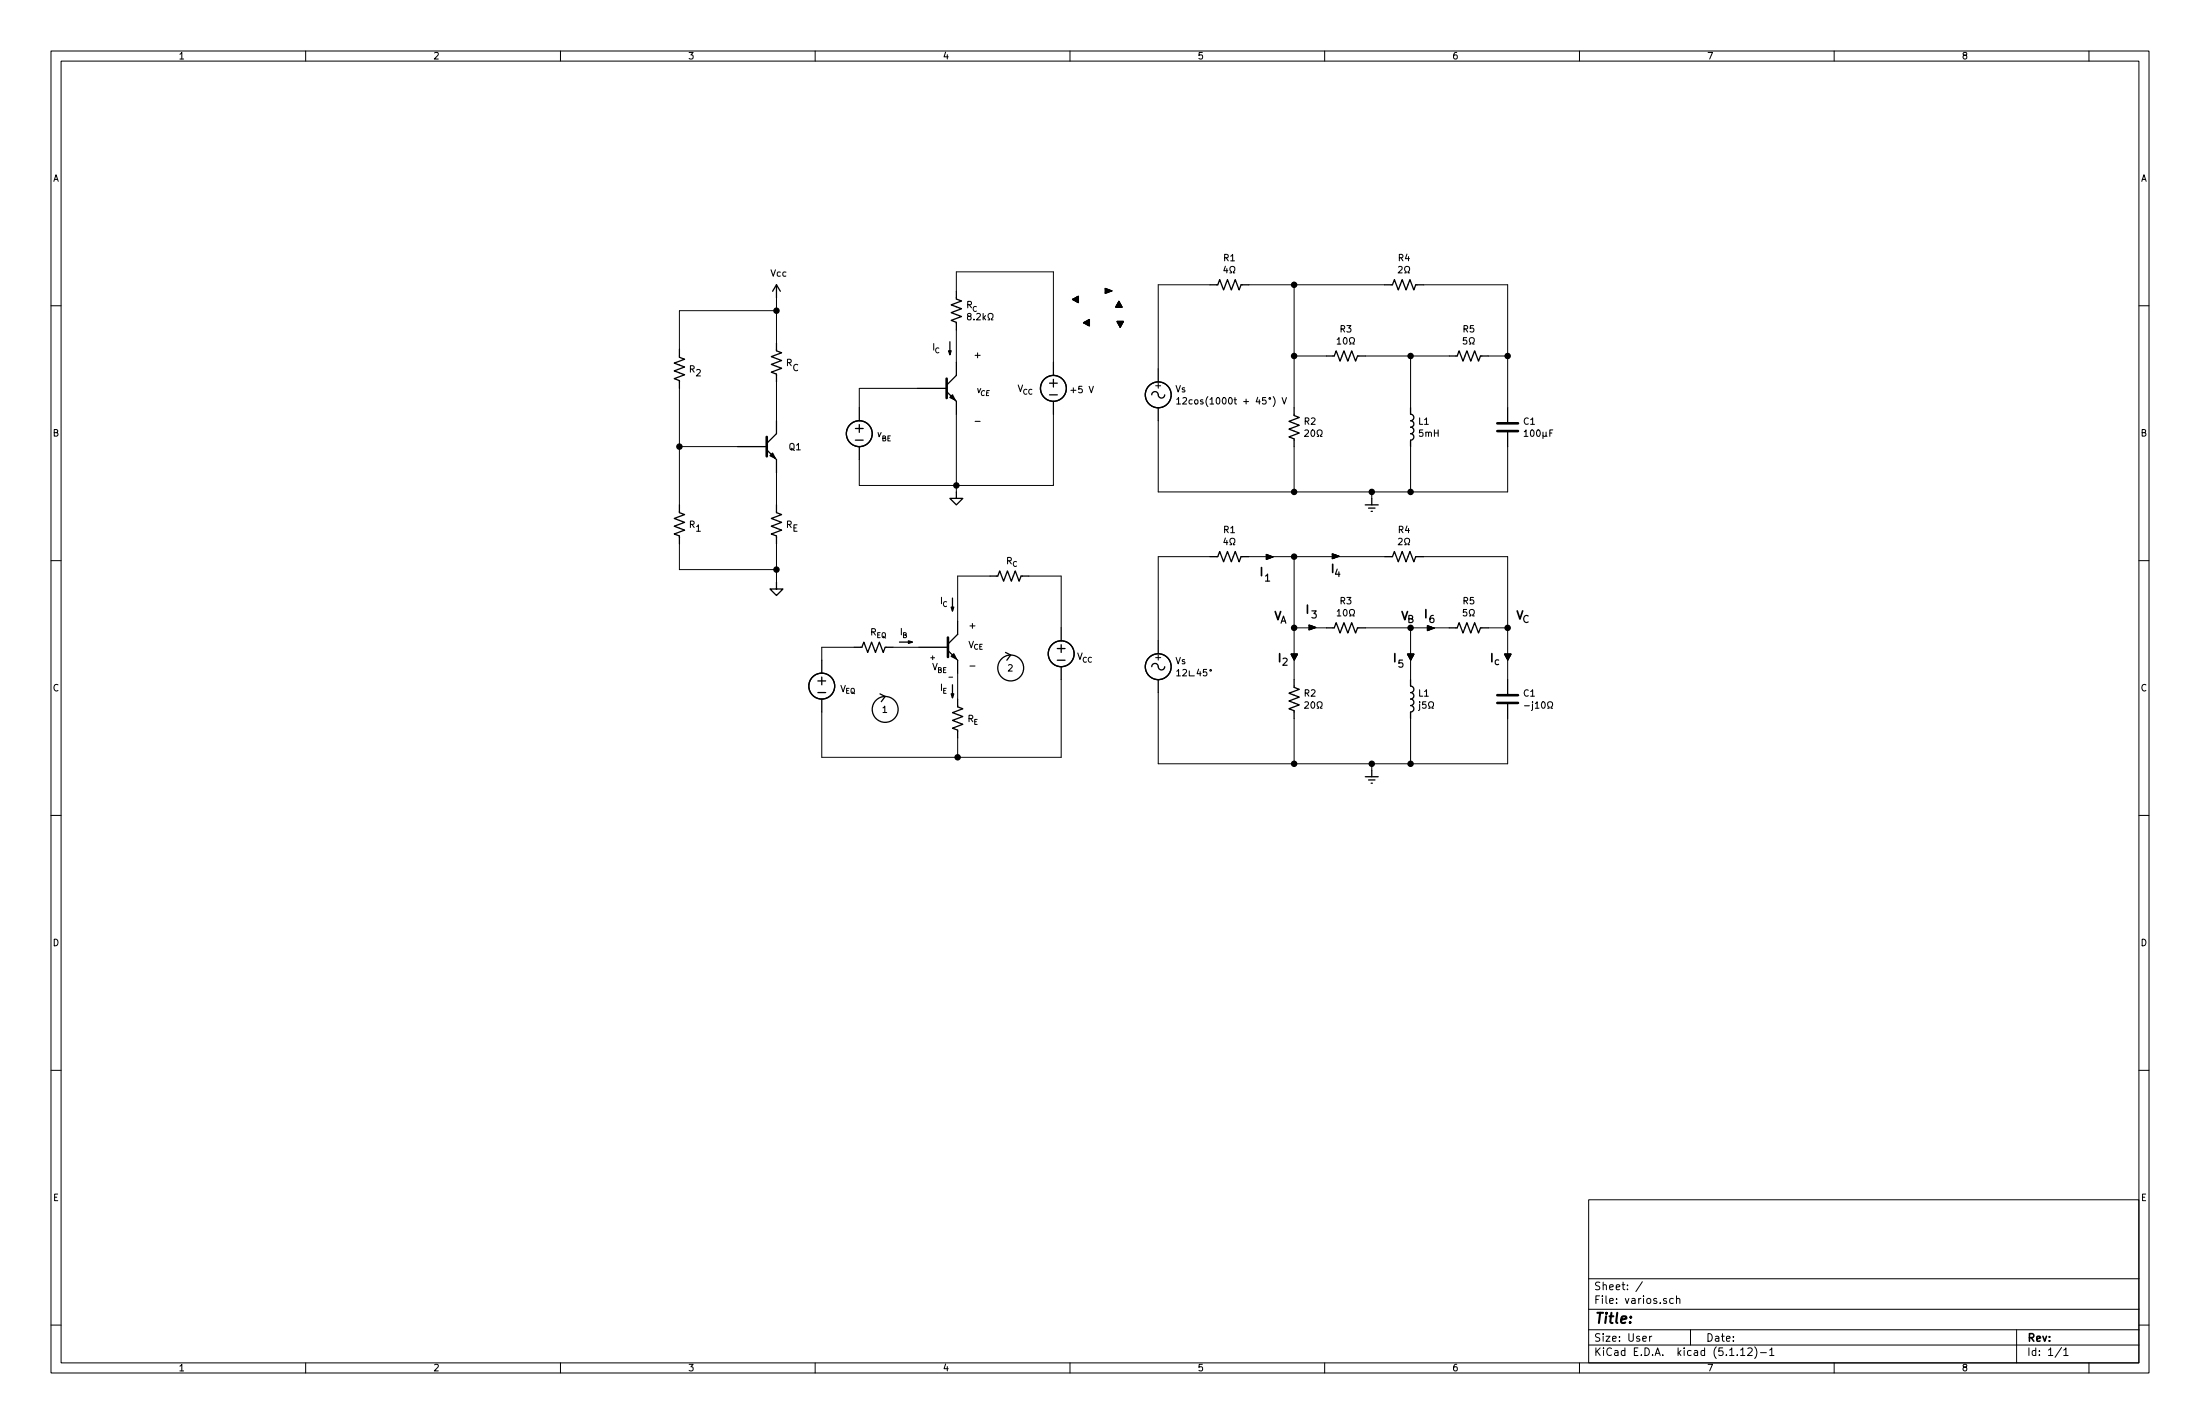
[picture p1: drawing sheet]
<svg xmlns="http://www.w3.org/2000/svg" width="432mm" height="279mm" viewBox="0 0 432 279" stroke-linecap="round" stroke-linejoin="round" font-family="sans-serif">
<g fill="none" stroke="#000" stroke-width=".2">
<path d="M10 10h411.8v259.4h-411.8zM12 12h407.8v255.4h-407.8zM60 10v2M110 10v2M160 10v2M210 10v2M260 10v2M310 10v2M360 10v2M410 10v2M10 60h2M152.4 58.4v8.9"/>
<path d="M187.7 57.2v-3.9h19.1v17.8M237.5 55.9h-10.2v16.5M240.5 52.2l-.3 .9h.8M241.4 53.5h.3v-.2a.55 .55 0 0 1-.2-.8 .55 .55 0 0 1 .8 0l.1 .1a.53 .53 0 0 1-.3 .7v.2h.3M245.1 55.9h26.7M254 55.9v24.1M274.5 52.4l.5-.1 .2 .3-.8 .9h.8M275.7 53.5h.3v-.2a.55 .55 0 0 1-.3-.8 .55 .55 0 0 1 .9 0l.1 .1a.53 .53 0 0 1-.3 .7v.2h.3M279.4 55.9h16.5v24.1M419.8 60h2M133.3 76.2v22.9M152.4 74.9v7.7"/>
<path d="M152.4 61h-19.1v7.6M180.1 76.2h-11.4v3.8M187.7 64.8v6.3M190.1 62.1l-.2-.2v-.3l.2-.1 .4 .1 .1 .3-.6 .2-.1 .2v.2l.2 .3 .4-.1 .1-.2v-.3l-.2-.1M193.9 62.8h.3v-.3a.55 .55 0 0 1-.2-.8 .55 .55 0 0 1 .8 0l.1 .1a.53 .53 0 0 1-.3 .7v.3h.3M213.8 75.8l.4 1.3 .4-1.3M231 78.4l.3-.4v1.3M231 79.3h.7M232.2 78.1l.5-.1 .2 .4-.8 .9h.8M251.6 78l.5 1.3 .4-1.3M254 69.9h6.3M262.5 66.6l.3-.4v1.3"/>
<path d="M262.5 67.5h.7M263.8 66.4l.2-.2a.67 .67 0 0 1 .4 .7 .67 .67 0 0 1-.4 .6l-.3-.5zM264.9 67.5h.3v-.2a.54 .54 0 0 1-.3-.8 .54 .54 0 0 1 .8-.2l.1 .3a.53 .53 0 0 1-.3 .7v.2h.3M268 69.9h16.5M276.9 69.9v10.1M287.9 66.2h-.7v.7l.2-.2 .5 .2v.5l-.2 .1-.5-.1M288.4 67.5h.3v-.2a.55 .55 0 0 1-.3-.8 .55 .55 0 0 1 .9-.1l.1 .2a.53 .53 0 0 1-.3 .7v.2h.3M292.1 69.9h3.8M133.3 87.6h11.5M152.4 92.7v6.4M187.7 81.3v15.2M191.4 82.7h1"/>
<path d="M206.8 81.3v14h-38.1v-5.1M227.3 82.6v13.9h68.6v-8.9M254 87.6v8.9M256.1 84.5l.5-.1 .2 .3-.8 .9h.8M257.4 84.5l.2-.1a.67 .67 0 0 1 .5 .6 .67 .67 0 0 1-.5 .6l-.3-.5zM258.5 85.6h.3v-.2a.54 .54 0 0 1-.3-.7 .54 .54 0 0 1 .8-.3l.2 .3a.53 .53 0 0 1-.3 .7v.2h.3M269.2 96.5v1.3M276.9 87.6v8.9M299.2 84.7l.3-.3v1.2M299.2 85.6h.7M304.2 85h.4M304.8 84.4h-.6v1.2"/>
<path d="M10 110h2M133.3 106.7v5.1h19.1M152.4 106.7v7.6M194.3 113h-6.3v8.9M201.9 113h6.4v10.2M237.5 109.2h-10.2v16.5M240.5 105.6l-.3 .9h.8M241.4 106.9h.3v-.2a.55 .55 0 0 1-.2-.9 .55 .55 0 0 1 .8 0l.1 .2a.53 .53 0 0 1-.3 .7v.2h.3M245.1 109.2h26.7M254 109.2v24.2M262.5 119.9l.3-.3v1.3M263.8 119.7l.2-.1a.67 .67 0 0 1 .4 .6 .67 .67 0 0 1-.4 .7l-.3-.5z"/>
<path d="M274.5 105.7l.5-.1 .2 .4-.8 .9h.8M275.7 106.9h.3v-.2a.55 .55 0 0 1-.3-.9 .55 .55 0 0 1 .9 0l.1 .2a.53 .53 0 0 1-.3 .7v.2h.3M279.4 109.2h16.5v24.2M287.9 119.6h-.7v.6l.2-.1 .5 .1v.5l-.2 .2-.5-.2M419.8 110h2M167.6 127h-6.3v2.5M175.3 127h5M186.2 132.9h.8M188 132.1v5.1M190.4 130.7h1M208.3 133.4v15.2h-47v-8.9M227.3 135.9v14h68.6v-8.9"/>
<path d="M231 131.7l.3-.4v1.3M231 132.6h.7M237.5 131.4h.2v.2h-.2zM254 123.2h6.3M256.1 137.8l.5-.1 .2 .3-.8 1h.8M257.4 137.8l.2-.1a.67 .67 0 0 1 .5 .6 .67 .67 0 0 1-.5 .7l-.3-.5zM258.5 139h.3v-.3a.54 .54 0 0 1-.3-.7 .54 .54 0 0 1 .8-.2l.2 .2a.53 .53 0 0 1-.3 .7v.3h.3M262.5 120.9h.7M264.9 120.9h.3v-.3a.54 .54 0 0 1-.3-.7 .54 .54 0 0 1 .8-.2l.1 .2a.53 .53 0 0 1-.3 .7v.3h.3M268 123.2h16.5M276.9 123.2v10.2M278.6 138.1v1.1l-.2 .2"/>
<path d="M278.6 137.7v.1M279.9 137.7h-.7v.6l.2-.1 .5 .1v.5l-.2 .2-.5-.2M280.4 139h.3v-.3a.55 .55 0 0 1-.3-.8 .55 .55 0 0 1 .9 0l.1 .1a.53 .53 0 0 1-.3 .7v.3h.3M288.4 120.9h.3v-.3a.55 .55 0 0 1-.3-.8 .55 .55 0 0 1 .9 0l.1 .1a.53 .53 0 0 1-.3 .7v.3h.3M292.1 123.2h3.8M299.2 138.5h1M303.8 139h.3v-.3a.54 .54 0 0 1-.3-.7 .54 .54 0 0 1 .7-.2l.2 .2a.53 .53 0 0 1-.3 .7v.3h.3M10 160h2M188 144.8v3.8M254 141v8.9M269.2 149.9v1.2M276.9 141v8.9"/>
<path d="M419.8 160h2M10 210h2M419.8 210h2M311.8 235.4h108v32h-108zM10 260h2M311.8 256.9h108M311.8 250.9h108M322.4 251.5l-1.3 1.9M328.4 254.8h-.4l-.3 .2 .1 .6 .2 .2 .4-.1M329.1 254.9v-.1a.37 .37 0 0 1 .6 .2v.8M329.1 254.3v1.5M419.8 260h2"/>
<path d="M60 267.4v2M110 267.4v2M160 267.4v2M210 267.4v2M260 267.4v2M310 267.4v2M311.8 263.9h108M311.8 260.9h108M323.8 262.2v1M324.2 262.2l-.4 .3M331.8 260.9v3M341.6 264.9l.5-.4v1.5"/>
<path d="M341.6 266h.9M343.1 264.6l.5-.1 .2 .1 .1 .3-.9 1.1h.9M344.4 264.3a1.71 1.71 0 0 1 0 2.2M345.5 265.4h1.2M347.3 264.9l.5-.4v1.5M347.3 266h.9M360 267.4v2M395.8 260.9v6.5M404.6 264.4l-1.2 1.9M405.1 264.9l.4-.4v1.5M405.1 266h.8M410 267.4v2"/>
</g>
<g fill="none" stroke="#000" stroke-width=".25">
<path d="M152.4 55.9l-.8 1.3M152.4 55.9v2.5M152.4 55.9l.8 1.3M187.7 57.2v1.5l1 .4-2 .7 2 .8-2 .7 2 .8-2 .8 1 .3v1.6M210.5 58.8l1.2-.7v1.3zM210.5 58.8h1.2M210.6 58.8h1.1M210.6 58.7h1.1M210.8 58.9h.9M210.8 58.6h.9M210.9 59h.8M210.9 58.5h.8"/>
<path d="M211.1 59h.6M211.1 58.5h.6M211.2 59.1h.5M211.2 58.4h.5M211.3 59.2h.4M211.3 58.3h.4M211.4 59.3h.3M211.4 58.2h.3M211.6 58.2l-1 .6 1 .5M216.9 56.7l1.2 .4-1.2 .4M216.9 56.6l1.3 .5-1.3 .5zM217 56.7v.8"/>
<path d="M217.1 56.7v.8M217.2 56.7v.7M217.3 56.7v.7M217.4 56.8v.5M217.5 56.8v.5M217.6 56.8v.5M217.7 56.9v.3M217.8 57v.2M217.9 57v.2M218 57v.2M218 57.1h.1M219.2 59.9v.4"/>
<path d="M219.3 59.8v.5M219.3 59.7v.6M219.4 59.6v.7M219.5 59.4v.9M219.5 59.3v1M219.6 59.1l.6 1.2h-1.2zM219.6 59.1v1.2M219.7 59.3v1M219.8 59.4v.9M219.8 59.6v.7M219.9 59.7v.6M220 59.8v.5"/>
<path d="M220 59.9v.4M237.5 55.9h1.5l.4-1 .8 2 .7-2 .8 2 .7-2 .8 2 .4-1h1.5M271.8 55.9h1.5l.4-1 .7 2 .8-2 .8 2 .7-2 .8 2 .4-1h1.5M133.3 68.6v1.5l1.1 .4-2.1 .7 2.1 .8-2.1 .8 2.1 .7-2.1 .8 1 .4v1.5M152.4 67.3v1.5l1 .4-2 .8 2 .7-2 .8 2 .8-2 .7 1 .4v1.5M180.1 76.2h5.7M185.8 76.8l1.9 1.9v2.6M186.4 67.1v2.5M187.7 71.1v2.6l-1.9 1.9M206 77.5h1.5M206 75.2h1.5M206.8 71.1v2.6"/>
<path d="M206.8 74.4v1.5M206.8 78.7v2.6M212.7 63.3l1.1-.6v1.3zM212.7 63.3h1.1M212.8 63.4h1M212.8 63.2h1M213 63.5h.8M213 63.2h.8M213.1 63.5h.7M213.1 63.1h.7M213.2 63.6h.6M213.2 63h.6"/>
<path d="M213.3 63.7h.5M213.3 63h.5M213.5 63.8h.3M213.5 62.9h.3M213.6 63.8h.2M213.6 62.8h.2M213.7 62.8l-.9 .5 .9 .6M219 60.2l.6-1 .6 1M219.1 60v.3M219.2 63.1h1.3l-.6 1.1zM219.3 63.1l.6 1 .5-1M219.4 63.1v.2"/>
<path d="M219.4 63.1v.3M219.5 63.1v.5M219.6 63.1v.5M219.7 63.1v.7M219.7 63.1v.8M219.8 63.1v1M219.9 63.1v1.1M219.9 63.1v1M220 63.1v.8M220.1 63.1v.7M220.1 60v.3M220.1 63.1v.5"/>
<path d="M220.2 63.1v.5M220.3 63.1v.3M220.4 63.1v.2M226.1 77.5v-.1a.68 .68 0 0 1 .8-.5 .68 .68 0 0 1 .5 .8 .64 .64 0 0 0 .7 .4 .64 .64 0 0 0 .5-.6M227.3 72.4v2.5M260.3 69.9h1.6l.4-1.1 .7 2.1 .8-2.1 .7 2.1 .8-2.1 .8 2.1 .3-1h1.6M284.5 69.9h1.5l.4-1.1 .7 2.1 .8-2.1 .8 2.1 .7-2.1 .8 2.1 .4-1h1.5M133.3 99.1v1.5l1.1 .4-2.1 .7 2.1 .8-2.1 .8 2.1 .7-2.1 .8 1 .4v1.5M144.8 87.6h5.7M150.5 88.3l1.9 1.9v2.5M152.4 99.1v1.5l1 .4-2 .7 2 .8-2 .8 2 .7-2 .8 1 .4v1.5M152.4 82.6v2.5l-1.9 1.9"/>
<path d="M167.9 86.4h1.5M167.9 84.1h1.5M168.7 80v2.6M168.7 83.3v1.5M168.7 87.6v2.6M187.7 96.5v1.3h1.3l-1.3 1.3-1.3-1.3h1.3M227.3 80v2.6M254 80v1.5l1 .4-2 .8 2 .7-2 .8 2 .8-2 .7 1 .4v1.5M268 99.1h2.5M268.6 99.7h1.3M269.2 97.8v1.3M276.9 80v1.3a.64 .64 0 0 1 .6 .6 .64 .64 0 0 1-.6 .7 .64 .64 0 0 1 .6 .6 .64 .64 0 0 1-.6 .6 .64 .64 0 0 1 .6 .7 .64 .64 0 0 1-.6 .6 .64 .64 0 0 1 .6 .6 .64 .64 0 0 1-.6 .7v1.2"/>
<path d="M295.9 80v2.8M295.9 84.8v2.8M152.4 114.3v1.3h1.3l-1.3 1.2-1.3-1.2h1.3M186.9 117.3v2.6M194.3 113h1.5l.4-1 .8 2 .7-2 .8 2 .8-2 .7 2 .4-1h1.5M237.5 109.2h1.5l.4-1 .8 2 .7-2 .8 2 .7-2 .8 2 .4-1h1.5M248.5 108.9l1.3 .4-1.3 .4M248.5 108.8l1.4 .5-1.4 .5zM248.6 108.9v.8M248.7 108.9v.8M248.8 108.9v.7M248.9 108.9v.7"/>
<path d="M249 109v.5M249.1 109v.5M249.2 109v.5M249.3 109.1v.3M249.4 109.1v.3M249.5 109.2v.1M249.6 109.2v.1M249.6 109.3h.1M261.5 108.7l1.2 .4-1.2 .5M261.5 108.7l1.3 .4-1.3 .5zM261.6 108.7v.9M261.7 108.7v.9"/>
<path d="M261.7 108.8v.7M261.8 108.8v.7M261.9 108.8v.7M262 108.9v.5M262.1 108.9v.5M262.2 108.9v.5M262.2 109v.3M262.3 109v.3M262.4 109.1v.1M262.5 109.1v.1M262.6 109.1v.1M262.6 109.1h.1"/>
<path d="M269.1 100.3h.3M271.8 109.2h1.5l.4-1 .7 2 .8-2 .8 2 .7-2 .8 2 .4-1h1.5M160.5 135.9h1.6M160.5 133.6h1.6M161.3 129.5v2.6M161.3 132.8v1.6M161.3 137.2v2.5M167.6 127h1.6l.3-1 .8 2 .8-2 .7 2 .8-2 .8 2 .3-1h1.6M172.7 136.1l1 .6-.7 1M176.5 126h2.6M180.3 127h5.8M186.1 127.6l1.9 1.9v2.6"/>
<path d="M186.9 134.4v2.5M188 137.2v1.5l1 .4-2.1 .7 2.1 .8-2.1 .8 2.1 .7-2.1 .8 1.1 .4v1.5M188 121.9v2.6l-1.9 1.9M197.4 128l1 .5-.8 1M207.5 129.5h1.5M207.5 127.3h1.5M208.3 123.2v2.5M208.3 126.5v1.5M208.3 130.8v2.6M226.1 130.8a.68 .68 0 0 1 .8-.6 .68 .68 0 0 1 .5 .9 .64 .64 0 0 0 .7 .3 .64 .64 0 0 0 .5-.6M227.3 125.7v2.6M227.3 133.4v2.5"/>
<path d="M253.4 128.3h1.3l-.7 1.2zM253.5 128.4l.5 1 .6-1M253.5 128.3v.2M253.6 128.3v.4M253.7 128.3v.5M253.7 128.3v.6M253.8 128.3v.8M253.9 128.3v.9M253.9 128.3v1M254 133.4v1.5l1 .4-2 .7 2 .8-2 .7 2 .8-2 .8 1 .3v1.6M254 128.3v1.2M254.1 128.3v1"/>
<path d="M254.2 128.3v.9M254.2 128.3v.8M254.3 128.3v.6M254.4 128.3v.5M254.5 128.3v.4M254.5 128.3v.2M256.9 122.7l1.2 .4-1.2 .4M256.9 122.6l1.3 .5-1.3 .5zM257 122.7v.8M257.1 122.7v.8M257.2 122.8v.6M257.3 122.8v.6"/>
<path d="M257.4 122.9v.4M257.5 122.9v.4M257.6 122.9v.4M257.7 122.9v.4M257.8 123v.2M257.9 123v.2M258 123v.2M258 123.1h.1M260.3 123.2h1.6l.4-1 .7 2 .8-2 .7 2 .8-2 .8 2 .3-1h1.6M276.3 128.3h1.2l-.6 1.2zM276.3 128.4l.6 1 .6-1M276.4 128.3v.2"/>
<path d="M276.5 128.3v.4M276.5 128.3v.5M276.6 128.3v.6M276.7 128.3v.8M276.7 128.3v.9M276.8 128.3v1M276.9 133.4v1.2a.64 .64 0 0 1 .6 .7 .64 .64 0 0 1-.6 .6 .64 .64 0 0 1 .6 .6 .64 .64 0 0 1-.6 .7 .64 .64 0 0 1 .6 .6 .64 .64 0 0 1-.6 .6 .64 .64 0 0 1 .6 .7 .64 .64 0 0 1-.6 .6v1.3M276.9 128.3v1.2M277 128.3v1M277 128.3v.9M277.1 128.3v.8M277.2 128.3v.6"/>
<path d="M277.2 128.3v.5M277.3 128.3v.4M277.4 128.3v.2M280.2 122.8l1.2 .4-1.2 .4M280.2 122.8l1.3 .4-1.3 .5zM280.3 122.8v.8M280.4 122.9v.7M280.5 122.9v.7M280.6 122.9v.7M280.7 123v.5M280.8 123v.5M280.9 123.1v.3"/>
<path d="M281 123.1v.3M281.1 123.2v.1M281.2 123.2v.1M281.2 123.2h.1M284.5 123.2h1.5l.4-1 .7 2 .8-2 .8 2 .7-2 .8 2 .4-1h1.5M295.3 128.3h1.3l-.7 1.2zM295.4 128.4l.5 1 .6-1M295.4 128.3v.2M295.5 128.3v.4M295.6 128.3v.5M295.7 128.3v.6M295.7 128.3v.8"/>
<path d="M295.8 128.3v.9M295.9 128.3v1M295.9 133.4v2.7M295.9 138.2v2.8M295.9 128.3v1.2M296 128.3v1M296.1 128.3v.9M296.1 128.3v.8M296.2 128.3v.6M296.3 128.3v.5M296.4 128.3v.4M296.4 128.3v.2"/>
<path d="M268 152.4h2.5M268.6 153h1.3M269.1 153.7h.3M269.2 151.1v1.3"/>
<circle cx="206.8" cy="76.2" r="2.54"/>
<circle cx="227.3" cy="77.5" r="2.54"/>
<circle cx="168.7" cy="85.1" r="2.54"/>
<circle cx="161.3" cy="134.6" r="2.54"/>
<circle cx="173.7" cy="139.2" r="2.54"/>
<circle cx="198.4" cy="131.1" r="2.54"/>
<circle cx="208.3" cy="128.3" r="2.54"/>
<circle cx="227.3" cy="130.8" r="2.54"/>
</g>
<path d="M185.8 74.3v3.8M150.5 85.7v3.8M293.9 84.6h4M293.9 83.1h4M186.1 125.1v3.8M293.9 137.9h4M293.9 136.4h4" fill="none" stroke="#000" stroke-width=".51"/>
<g fill="#000" stroke="#000" stroke-width=".25">
<path d="M186.4 78l.5-.5 .6 1zM186.2 68.8h.5l-.3 .8zM151.1 89.4l.5-.5 .5 1zM186.7 119.1h.5l-.3 .8zM178.3 125.7l.8 .3-.8 .2zM186.7 128.8l.5-.5 .5 1zM186.7 136.1h.5l-.3 .8z"/>
<circle cx="254" cy="55.9" r=".51"/>
<circle cx="152.4" cy="61" r=".51"/>
<circle cx="254" cy="69.9" r=".51"/>
<circle cx="276.9" cy="69.9" r=".51"/>
<circle cx="295.9" cy="69.9" r=".51"/>
<circle cx="133.4" cy="87.6" r=".51"/>
<circle cx="187.7" cy="95.3" r=".51"/>
<circle cx="254" cy="96.5" r=".51"/>
<circle cx="269.2" cy="96.5" r=".51"/>
<circle cx="276.9" cy="96.5" r=".51"/>
<circle cx="152.4" cy="111.8" r=".51"/>
<circle cx="254" cy="109.2" r=".51"/>
<circle cx="254" cy="123.2" r=".51"/>
<circle cx="276.9" cy="123.2" r=".51"/>
<circle cx="295.9" cy="123.2" r=".51"/>
<circle cx="188" cy="148.6" r=".51"/>
<circle cx="254" cy="149.9" r=".51"/>
<circle cx="269.2" cy="149.9" r=".51"/>
<circle cx="276.9" cy="149.9" r=".51"/>
</g>
<text font-size="2.8" x="312.8" y="259.7">Title:</text>
<g font-size="2.2">
<text x="247" y="113">I</text>
<text x="261" y="112.4">I</text>
<text x="249.9" y="121.7">V</text>
<text x="256" y="120.4">I</text>
<text x="274.8" y="121.7">V</text>
<text x="279.3" y="121.3">I</text>
<text x="297.4" y="121.5">V</text>
<text x="250.6" y="129.9">I</text>
<text x="273.2" y="129.9">I</text>
<text x="292.2" y="129.9">I</text>
</g>
<g font-size="2.1">
<text x="312.8" y="255.8">File: varios.sch</text>
<text x="312.8" y="253.1">Sheet: /</text>
<text x="312.8" y="263.2">Size: User</text>
<text x="334.8" y="263.2">Date:</text>
<text x="397.8" y="263.2">Rev:</text>
<text x="312.8" y="266">KiCad E.D.A. kicad (5.1.12)-1</text>
<text x="397.8" y="266">Id: 1/1</text>
</g>
<g font-size="1.9">
<text x="261.7" y="113.2">4</text>
<text x="248" y="114.1">1</text>
<text x="251.2" y="122.4">A</text>
<text x="257.2" y="121.3">3</text>
<text x="276.1" y="122.2">B</text>
<text x="280.3" y="122.2">6</text>
<text x="298.7" y="122.2">C</text>
<text x="251.5" y="130.6">2</text>
<text x="274.2" y="131">5</text>
<text x="293.1" y="130.5">c</text>
</g>
<g font-size="1.8">
<text x="35" y="11.6">1</text>
<text x="85" y="11.6">2</text>
<text x="135" y="11.6">3</text>
<text x="185" y="11.6">4</text>
<text x="235" y="11.6">5</text>
<text x="285" y="11.6">6</text>
<text x="335" y="11.6">7</text>
<text x="385" y="11.6">8</text>
<text x="10.4" y="35.6">A</text>
<text x="420.2" y="35.6">A</text>
<text x="240.2" y="51.3">R1</text>
<text x="240.8" y="53.6">4</text>
<text x="274.5" y="51.3">R4</text>
<text x="151.1" y="54.3">Vcc</text>
<text x="189.7" y="60.5">R</text>
<text x="190.7" y="62.8">8.2k</text>
<text x="263" y="65.2">R3</text>
<text x="287.2" y="65.2">R5</text>
<text x="154.3" y="71.8">R</text>
<text x="182.9" y="68.8">I</text>
<text x="191" y="70.3">+</text>
<text x="135.2" y="73.1">R</text>
<text x="136.4" y="73.8">2</text>
<text x="155.4" y="72.8">C</text>
<text x="191.5" y="77.1">v</text>
<text x="199.6" y="76.9">V</text>
<text x="209.8" y="77.1">+5 V</text>
<text x="226.8" y="76.3">+</text>
<text x="230.7" y="77">Vs</text>
<text x="233.1" y="79.3">12cos(1000t + 45°) V</text>
<text x="256" y="83.3">R2</text>
<text x="278.5" y="83.3">L1</text>
<text x="299.1" y="83.3">C1</text>
<text x="10.4" y="85.6">B</text>
<text x="154.9" y="88.3">Q1</text>
<text x="172" y="85.8">v</text>
<text x="278.6" y="85.7">5mH</text>
<text x="299.9" y="85.7">100F</text>
<text x="420.2" y="85.6">B</text>
<text x="135.2" y="103.6">R</text>
<text x="136.4" y="104.3">1</text>
<text x="154.3" y="103.6">R</text>
<text x="155.4" y="104.3">E</text>
<text x="240.2" y="104.6">R1</text>
<text x="240.8" y="107">4</text>
<text x="274.5" y="104.6">R4</text>
<text x="197.5" y="110.7">R</text>
<text x="184.4" y="118.5">I</text>
<text x="263" y="118.6">R3</text>
<text x="287.2" y="118.6">R5</text>
<text x="170.8" y="124.7">R</text>
<text x="176.5" y="124.6">I</text>
<text x="190" y="123.4">+</text>
<text x="182.9" y="131.5">V</text>
<text x="190" y="127.2">V</text>
<text x="197.6" y="131.7">2</text>
<text x="211.3" y="129.5">V</text>
<text x="226.8" y="129.6">+</text>
<text x="230.7" y="130.3">Vs</text>
<text x="10.4" y="135.6">C</text>
<text x="164.8" y="135.8">V</text>
<text x="184.4" y="135.6">I</text>
<text x="232.1" y="132.7">1245°</text>
<text x="256" y="136.7">R2</text>
<text x="278.5" y="136.7">L1</text>
<text x="299.1" y="136.7">C1</text>
<text x="420.2" y="135.6">C</text>
<text x="173" y="139.9">1</text>
<text x="189.9" y="141.7">R</text>
<text x="300.4" y="139">-j10</text>
<text x="10.4" y="185.6">D</text>
<text x="420.2" y="185.6">D</text>
<text x="10.4" y="235.6">E</text>
<text x="420.2" y="235.6">E</text>
<text x="35" y="269">1</text>
<text x="85" y="269">2</text>
<text x="135" y="269">3</text>
<text x="185" y="269">4</text>
<text x="235" y="269">5</text>
<text x="285" y="269">6</text>
<text x="335" y="269">7</text>
<text x="385" y="269">8</text>
</g>
<g font-size="1.4">
<text x="190.8" y="61.2">C</text>
<text x="183.4" y="69.3">C</text>
<text x="192.3" y="77.7">CE</text>
<text x="200.7" y="77.4">CC</text>
<text x="173" y="86.6">BE</text>
<text x="198.6" y="111.2">C</text>
<text x="184.9" y="119.1">C</text>
<text x="172" y="125.2">EQ</text>
<text x="177" y="125.2">B</text>
<text x="182.4" y="129.5">+</text>
<text x="191" y="127.5">CE</text>
<text x="212.3" y="130">CC</text>
<text x="165.9" y="136.1">EQ</text>
<text x="183.9" y="132">BE</text>
<text x="184.9" y="136.1">E</text>
<text x="191" y="142.2">E</text>
</g>
</svg>
